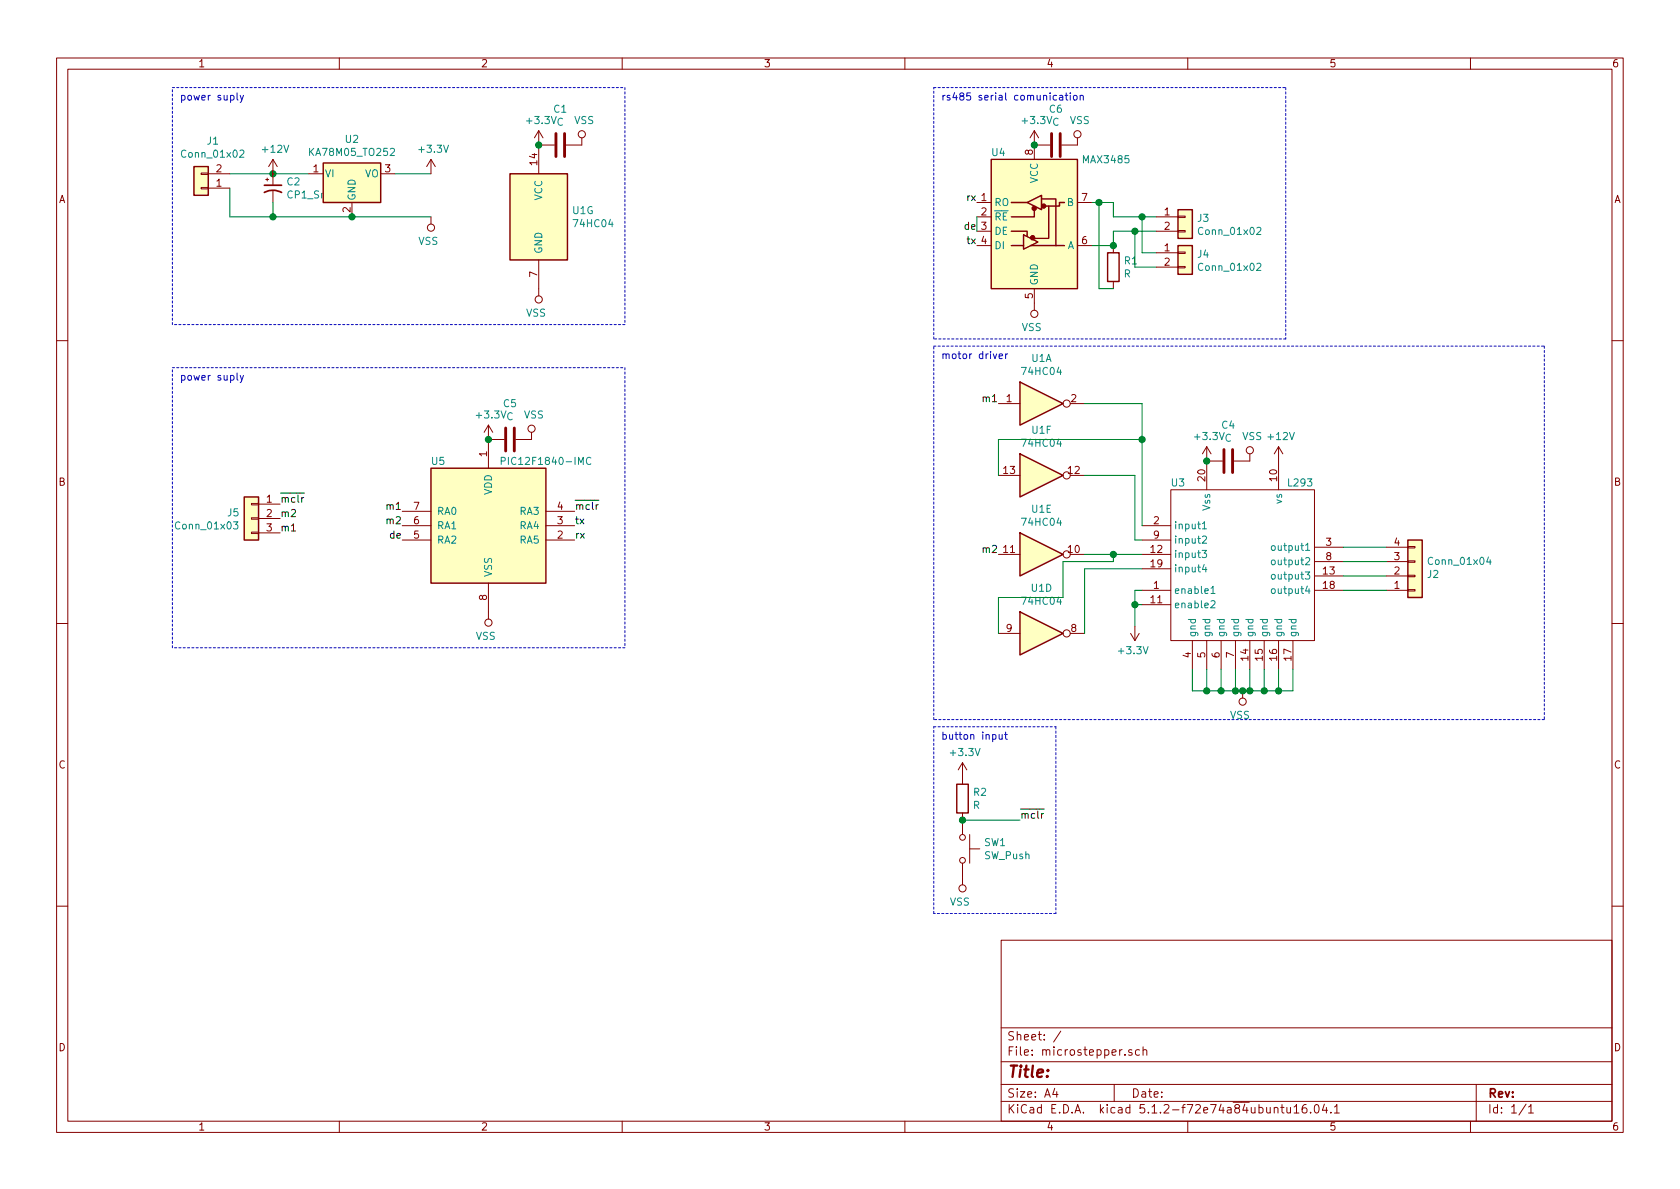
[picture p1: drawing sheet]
<svg xmlns="http://www.w3.org/2000/svg" width="297mm" height="210mm" viewBox="0 0 297 210" stroke-linecap="round" stroke-linejoin="round" font-family="sans-serif">
<g fill="none" stroke="#840000" stroke-width=".18">
<path d="M10 10.3h277v189.9h-277zM12 12.2h273v186.1h-273zM60 10.3v1.9M110 10.3v1.9M160 10.3v1.9M210 10.3v1.9M260 10.3v1.9M35.6 30.6h1.2v.3h-1.2zM35.6 33.1h1.2v.3h-1.2zM36.8 30.7h3.8M36.8 33.3h3.8M47 31.7h.5"/>
<path d="M47.2 31.5v.5M48.3 28.2l-.8 1.3M48.3 28.2v4.6M48.3 33.8v2M48.3 28.2l.7 1.3M54.6 30.7h2.5M62.2 35.8v2.5M67.3 30.7h2.5M76.2 28.2l-.8 1.3M76.2 28.2v2.5M76.2 38.3v1.3M76.2 28.2l.8 1.3"/>
<path d="M95.2 23.1v7.6M95.2 23.1l-.7 1.3M95.2 23.1l.8 1.3M95.2 25.6h2.8M102.9 24.4v1.2h-2.8M172.7 35.8h2.6M172.7 38.3h2.6M182.9 23.1v5.1M182.9 25.6h2.8M182.9 23.1l-.8 1.3M182.9 23.1l.7 1.3M184.1 35.2h.1"/>
<path d="M190.5 35.8h2.5M190.5 24.4v1.2h-2.8M204.5 38.3h3.8M208.3 38.2h1.2v.3h-1.2zM95.2 46v6.3M172.7 40.9h2.6M172.7 43.4h2.6M182.9 51v3.9M190.5 43.4h2.5M196.8 43.4v1.3M196.8 49.8v1.2M204.5 40.9h3.8"/>
<path d="M204.5 44.7h3.8M204.5 47.2h3.8M208.3 47.1h1.2v.3h-1.2zM208.3 44.6h1.2v.2h-1.2zM208.3 40.8h1.2v.2h-1.2zM10 60.2h2M86.4 75.2v7.6M86.4 75.2l-.8 1.2M86.4 75.2l.7 1.2M86.4 77.7h2.8M94 76.4v1.3h-2.8M176.5 71.4h3.8"/>
<path d="M189.2 71.4h2.6M213.4 79v7.6M213.4 79l-.8 1.3M213.4 79l.7 1.3M226.1 79v7.6M226.1 79l-.8 1.3M226.1 79l.7 1.3M285 60.2h2M44.4 94.1h1.3v.3h-1.3zM44.4 91.6h1.3v.2h-1.3zM44.4 89h1.3v.3h-1.3zM45.7 89.1h3.8"/>
<path d="M45.7 91.7h3.8M45.7 94.2h3.8M71.1 95.5h5.1M71.1 93h5.1M71.1 90.4h5.1M96.5 95.5h5.1M96.5 93h5.1M96.5 90.4h5.1M176.5 98h3.8M176.5 84.1h3.8M189.2 98h2.6M189.2 84.1h2.6"/>
<path d="M201.9 95.5h5.1M201.9 93h5.1M201.9 98h5.1M207 86.6h25.4v26.7h-25.4zM213.4 81.5h2.8M221 80.3v1.2h-2.8M232.4 96.8h5.1M232.4 99.3h5.1M245.1 96.8h3.8M245.1 99.3h3.8M248.9 96.6h1.3v.3h-1.3zM248.9 99.2h1.3v.2h-1.3z"/>
<path d="M10 110.3h2M86.4 103.1v6.4M176.5 112h3.8M189.2 112h2.6M199.9 112l.8 1.3M200.7 110.7v2.6M201.4 112l-.7 1.3M201.9 104.4h5.1M201.9 106.9h5.1M201.9 100.6h5.1M210.8 113.3v5.1M213.4 113.3v5.1"/>
<path d="M215.9 113.3v5.1M218.4 113.3v5.1M221 113.3v5.1M223.5 113.3v5.1M226.1 113.3v5.1M228.6 113.3v5.1M232.4 104.4h5.1M232.4 101.8h5.1M245.1 104.4h3.8M245.1 101.8h3.8M248.9 101.7h1.3v.3h-1.3zM248.9 104.3h1.3v.2h-1.3z"/>
<path d="M285 110.3h2M170.2 134.9v3.8M170.2 134.9l-.8 1.2M170.2 134.9l.7 1.2M219.7 122.2v1.2M170.2 143.8v3.8M170.2 152.6v3.9M171.4 150.1h1.8M171.4 147.6v5M10 160.2h2M177 166.3h108v32h-108zM285 160.2h2"/>
<path d="M60 198.3v1.9M110 198.3v1.9M160 198.3v1.9M177 194.8h108M177 191.8h108M177 187.8h108M177 181.8h108M186.5 192.5l-.4 1h1M186.8 193v1M187.6 182.3l-1.3 2M197 191.8v3M200.1 185.7a.37 .37 0 0 0-.6 .1l.1 .2 .5 .2 .1 .1-.2 .3-.5-.1"/>
<path d="M201.5 185.7l-.5-.1-.2 .3v.6l.2 .1 .5-.1M202.1 185.7h.1a.37 .37 0 0 1 .6 .1v.8M202.1 185.1v1.5M210 198.3v1.9M225.3 196l.1-.1a.37 .37 0 0 1 .6 .1v.8M226.4 195.8h.6M226.7 195.3v1.3l.3 .2M227.5 195.8l.1 .9 .3 .1 .3-.1M228.2 195.8v1M228.8 195.8l.4-.5v1.5M228.8 196.8h.9M230.9 195.3a.62 .62 0 0 0-.7 .7l.1 .7 .2 .1 .5-.1 .1-.5-.2-.2-.4-.1-.3 .3"/>
<path d="M231.7 196.7v.1M232.5 195.5l.4-.2a.94 .94 0 0 1 0 1.5l-.5-.3v-.6zM234.2 195.2l-.4 1.1h.9M234.5 195.8v1M235.3 196.7v.1M235.9 195.8l.5-.5v1.5M235.9 196.8h.9M260 198.3v1.9M261 191.8v6.5M269.8 195.2l-1.2 2M270.3 195.8l.4-.5v1.5M270.3 196.8h.8"/>
<circle cx="102.9" cy="23.7" r=".63"/>
<circle cx="190.5" cy="23.7" r=".63"/>
<circle cx="76.2" cy="40.3" r=".63"/>
<circle cx="95.2" cy="53" r=".63"/>
<circle cx="182.9" cy="55.5" r=".63"/>
<circle cx="94" cy="75.8" r=".63"/>
<circle cx="188.6" cy="71.4" r=".63"/>
<circle cx="221" cy="79.6" r=".63"/>
<circle cx="188.6" cy="98" r=".63"/>
<circle cx="188.6" cy="84.1" r=".63"/>
<circle cx="86.4" cy="110.1" r=".63"/>
<circle cx="188.6" cy="112" r=".63"/>
<circle cx="219.7" cy="124.1" r=".63"/>
<circle cx="170.2" cy="157.1" r=".63"/>
<circle cx="170.2" cy="148.1" r=".51"/>
<circle cx="170.2" cy="152.1" r=".51"/>
</g>
<g fill="#ffffc2" stroke="#ffffc2" stroke-width=".18">
<path d="M76.2 82.8h20.3v20.3h-20.3z"/>
<path d="M175.3 28.2h15.2v22.8h-15.2z"/>
<path d="M248.9 95.5h2.6v10.2h-2.6z"/>
<path d="M180.3 67.6l7.7 3.8-7.7 3.8z"/>
<path d="M180.3 80.3l7.7 3.8-7.7 3.8z"/>
<path d="M180.3 94.2l7.7 3.8-7.7 3.8z"/>
<path d="M180.3 108.2l7.7 3.8-7.7 3.8z"/>
<path d="M90.2 30.7h10.1v15.3h-10.1z"/>
<path d="M43.2 87.9h2.5v7.6h-2.5z"/>
<path d="M57.1 28.8h10.2v7h-10.2z"/>
<path d="M208.3 43.4h2.5v5.1h-2.5z"/>
<path d="M208.3 37.1h2.5v5.1h-2.5z"/>
<path d="M34.3 29.5h2.5v5h-2.5z"/>
</g>
<g fill="none" stroke="#840000" stroke-width=".25">
<path d="M34.3 29.5h2.5v5h-2.5zM57.1 28.8h10.2v7h-10.2zM90.2 30.7h10.1v15.3h-10.1zM175.3 28.2h15.2v22.8h-15.2zM178.8 35.8h2.8M181.6 35.8l2.5-1.3v2.6zM182.9 37.1v1.2h-4.1M184.1 35.2h2.6v8.2M185.4 36.4v5.8h-2.5M188.2 35.8h-.9v.6h-2.5M208.3 37.1h2.5v5.1h-2.5zM178.8 40.9h2.8v.6"/>
<path d="M178.8 43.4h2.2M181 41.5l2.5 1.3-2.5 1.3zM181.6 41.5v.3M182.2 43.4h6M195.8 44.7h2.1v5.1h-2.1zM208.3 43.4h2.5v5.1h-2.5zM180.3 67.6l7.7 3.8-7.7 3.8zM43.2 87.9h2.5v7.6h-2.5zM76.2 82.8h20.3v20.3h-20.3zM180.3 80.3l7.7 3.8-7.7 3.8zM180.3 94.2l7.7 3.8-7.7 3.8zM248.9 95.5h2.6v10.2h-2.6z"/>
<path d="M180.3 108.2l7.7 3.8-7.7 3.8zM169.2 138.7h2v5.1h-2z"/>
</g>
<g fill="none" stroke="#008484" stroke-width=".18">
<path d="M42.4 26.7l.5-.2 .2 .4v.2l-.8 .7h.8M60.4 33.8v1l.2 .2M222.2 46.7l.5-.1 .2 .3v.2l-.8 .7h.8M222.2 40.3l.5-.1 .2 .4v.2l-.8 .7h.8M41.3 92.3h.8l-.4 .5 .3 .1v.6h-.5l-.2-.1M88.6 81.5h.6l.1-.5-.2-.1h-.5v1.2M104.5 81a.51 .51 0 0 0-.7 0 .51 .51 0 0 0-.1 .6 .46 .46 0 0 0 .2 .5 .46 .46 0 0 0 .6-.1M212.5 97.3h.8l-.4 .5 .4 .1v.5l-.2 .2-.6-.1M212.6 92.6l.4-.4v1.3M212.6 94.9l.5-.1 .2 .3-.8 1h.8M212.6 93.5h.7M212.9 99.8l-.3 .9h.8"/>
<path d="M224.9 96.5h.3l.3 .2-.2 .6h-.3l-.2-.2zM224.9 99.1l.3-.1 .3 .3-.2 .5-.3 .1-.2-.3zM263.2 98.5l-.3 .9h.8M263.5 99v.8M213.2 100.3v.8M214.1 104l.4-.3v1.2M214.1 106.3l.5-.1 .2 .4v.2l-.8 .7h.8M214.1 104.9h.7M224.9 101.6h.3l.3 .2-.2 .6h-.3l-.2-.2zM224.9 104.2l.3-.1 .3 .2-.2 .6h-.3l-.2-.2z"/>
</g>
<g fill="#840000" stroke="#840000" stroke-width=".25">
<circle cx="182.6" cy="42" r=".36"/>
<circle cx="182.9" cy="36.8" r=".36"/>
<circle cx="184.5" cy="36.4" r=".36"/>
</g>
<g fill="none" stroke="#008400" stroke-width=".18">
<path d="M40.6 30.7h14M40.6 33.3v5h35.6M48.3 35.8v2.5M69.8 30.7h6.4M172.7 38.3v2.6M193 35.8h3.8v2.5h7.7M194.3 35.8v15.2h2.5M201.9 38.3v6.4h2.6M200.7 40.9v6.3h3.8M204.5 40.9h-7.7v2.5h-3.8M191.8 71.4h10.1v21.6M201.9 77.7h-25.4v6.4"/>
<path d="M191.8 84.1h8.9v11.4h1.2M191.8 98h10.1M196.8 98v1.3h-8.8v6.4h-11.5v6.3M237.5 96.8h7.6M237.5 99.3h7.6M200.7 106.9h1.2M201.9 104.4h-1.2v6.3M201.9 100.6h-10.1v11.4M210.8 118.4v3.8h17.8v-3.8M213.4 118.4v3.8M215.9 118.4v3.8M218.4 118.4v3.8"/>
<path d="M221 118.4v3.8M223.5 118.4v3.8M226.1 118.4v3.8M237.5 101.8h7.6M237.5 104.4h7.6M170.2 145h10.1"/>
</g>
<g fill="#008400" stroke="#008400" stroke-width=".25">
<circle cx="48.3" cy="30.7" r=".51"/>
<circle cx="219.7" cy="122.2" r=".51"/>
<circle cx="213.4" cy="122.2" r=".51"/>
<circle cx="215.9" cy="122.2" r=".51"/>
<circle cx="218.4" cy="122.2" r=".51"/>
<circle cx="221" cy="122.2" r=".51"/>
<circle cx="223.5" cy="122.2" r=".51"/>
<circle cx="226.1" cy="122.2" r=".51"/>
<circle cx="200.7" cy="106.9" r=".51"/>
<circle cx="201.9" cy="77.7" r=".51"/>
<circle cx="196.9" cy="98" r=".51"/>
<circle cx="95.3" cy="25.6" r=".51"/>
<circle cx="213.4" cy="81.5" r=".51"/>
<circle cx="182.9" cy="25.6" r=".51"/>
<circle cx="86.4" cy="77.7" r=".51"/>
<circle cx="196.9" cy="43.4" r=".51"/>
<circle cx="194.3" cy="35.8" r=".51"/>
<circle cx="201.9" cy="38.3" r=".51"/>
<circle cx="200.7" cy="40.9" r=".51"/>
<circle cx="48.3" cy="38.3" r=".51"/>
<circle cx="62.2" cy="38.3" r=".51"/>
<circle cx="170.2" cy="145" r=".51"/>
</g>
<path d="M98.3 23.6v4.1M99.8 23.6v4.1M185.9 23.6v4.1M187.5 23.6v4.1M89.4 75.7v4.1M90.9 75.7v4.1M216.4 79.5v4.1M217.9 79.5v4.1" fill="none" stroke="#840000" stroke-width=".51"/>
<path d="M53 87.2h.8M53.7 88l-.4 .2M105.1 88.5h.8M105.8 89.2l-.4 .3M183.8 143.1h.8M184.5 143.9l-.4 .2" fill="none" stroke="#000" stroke-width=".18"/>
<path d="M46.7 34a3.2 3.2 0 0 1 3.1 0M46.7 32.8h3.1" fill="none" stroke="#840000" stroke-width=".3"/>
<g fill="none" stroke="#0000c2" stroke-width=".18" stroke-dasharray=".4 .4">
<path d="M30.5 15.5h80M110.5 15.5v41.9M165.1 15.5h62.2M227.3 15.5v44.4M30.5 57.4v-41.9M110.5 57.4h-80M165.1 59.9v-44.4M227.3 59.9h-62.2M30.5 65h80M110.5 65v49.5M165.1 61.2h107.9M273 61.2v66"/>
<path d="M30.5 114.5v-49.5M110.5 114.5h-80M165.1 127.2v-66M165.1 128.5h21.6M186.7 128.5v33M273 127.2h-107.9M165.1 161.5v-33M186.7 161.5h-21.6"/>
</g>
<g fill="none" stroke="#0000c2" stroke-width=".18">
<path d="M41.9 16.4v1.1l.2 .2M42.5 16.9l.2 .8M43.1 16.9l-.5 1.1-.1 .1M187.4 16.9h.4l.1 .8M187.9 17.2h-.4l-.2 .2 .1 .2h.5M188.3 16.9h.5M188.5 16.4v1.1l.3 .2M189.2 16.4v.2M189.2 16.9v.8M189.9 16.9h.3l.2 .2-.1 .5-.3 .1-.2-.1zM191 17l.2-.1h.3v.8M191 16.9v.8"/>
<path d="M41.9 66v1.1l.2 .1M42.5 66.4l.2 .8M43.1 66.4l-.5 1.1-.1 .2M176.7 63l.6-.1-.1-.3h-.4l-.1 .2v.6h.5M177.8 62.6v.8M178.2 62.6l-.4 .2M176.7 129.9v.8h.3l.2-.1M177.2 129.9v.8M177.6 129.9h.5M177.8 129.5v1.1l.3 .1"/>
</g>
<text font-size="2.8" fill="#840000" x="178" y="190.5">Title:</text>
<g font-size="2.1" fill="#840000">
<text x="178" y="184">Sheet: /</text>
<text x="178" y="186.7">File: microstepper.sch</text>
<text x="178" y="196.9">KiCad E.D.A. kicad 5.1.2-f72e74a84ubuntu16.04.1</text>
<text x="178" y="194.1">Size: A4</text>
<text x="200" y="194.1">Date:</text>
<text x="263" y="194.1">Rev:</text>
<text x="263" y="196.9">Id: 1/1</text>
</g>
<g font-size="1.8" fill="#840000">
<text x="35" y="11.9">1</text>
<text x="85" y="11.9">2</text>
<text x="135" y="11.9">3</text>
<text x="185" y="11.9">4</text>
<text x="235" y="11.9">5</text>
<text x="285" y="11.9">6</text>
<text x="95" y="29.2" transform="rotate(-90 95 29.2)">14</text>
<text x="182.6" y="27.4" transform="rotate(-90 182.6 27.4)">8</text>
<text x="10.4" y="35.9">A</text>
<text x="38.3" y="33">1</text>
<text x="38.3" y="30.5">2</text>
<text x="55.4" y="30.5">1</text>
<text x="68.1" y="30.5">3</text>
<text x="191.3" y="35.6">7</text>
<text x="285.4" y="35.9">A</text>
<text x="62" y="37.6" transform="rotate(-90 62 37.6)">2</text>
<text x="173.5" y="38.1">2</text>
<text x="173.5" y="40.6">3</text>
<text x="205.9" y="38.1">1</text>
<text x="205.9" y="40.6">2</text>
<text x="191.3" y="43.2">6</text>
<text x="205.9" y="44.4">1</text>
<text x="205.9" y="47">2</text>
<text x="95" y="49" transform="rotate(-90 95 49)">7</text>
<text x="182.6" y="52.8" transform="rotate(-90 182.6 52.8)">5</text>
<text x="178" y="71.1">1</text>
<text x="189.4" y="71.1">2</text>
<text x="86.1" y="80.7" transform="rotate(-90 86.1 80.7)">1</text>
<text x="177.5" y="83.8">13</text>
<text x="188.9" y="83.8">12</text>
<text x="10.4" y="85.9">B</text>
<text x="47.1" y="88.9">1</text>
<text x="213.1" y="85" transform="rotate(-90 213.1 85)">20</text>
<text x="225.8" y="85" transform="rotate(-90 225.8 85)">10</text>
<text x="285.4" y="85.9">B</text>
<text x="47.1" y="91.4">2</text>
<text x="47.1" y="94">3</text>
<text x="73.2" y="95.2">5</text>
<text x="73.2" y="92.7">6</text>
<text x="73.2" y="90.2">7</text>
<text x="98.6" y="95.2">2</text>
<text x="98.6" y="92.7">3</text>
<text x="98.6" y="90.2">4</text>
<text x="204" y="92.7">2</text>
<text x="204" y="95.2">9</text>
<text x="177.5" y="97.8">11</text>
<text x="188.9" y="97.8">10</text>
<text x="203.5" y="97.8">12</text>
<text x="203.5" y="100.3">19</text>
<text x="234" y="101.6">13</text>
<text x="234.5" y="96.5">3</text>
<text x="234.5" y="99.1">8</text>
<text x="246.5" y="101.6">2</text>
<text x="246.5" y="99.1">3</text>
<text x="246.5" y="96.5">4</text>
<text x="86.1" y="106.1" transform="rotate(-90 86.1 106.1)">8</text>
<text x="203.5" y="106.7">11</text>
<text x="204" y="104.1">1</text>
<text x="234" y="104.1">18</text>
<text x="246.5" y="104.1">1</text>
<text x="178" y="111.8">9</text>
<text x="189.4" y="111.8">8</text>
<text x="210.6" y="116.3" transform="rotate(-90 210.6 116.3)">4</text>
<text x="213.1" y="116.3" transform="rotate(-90 213.1 116.3)">5</text>
<text x="215.6" y="116.3" transform="rotate(-90 215.6 116.3)">6</text>
<text x="218.2" y="116.3" transform="rotate(-90 218.2 116.3)">7</text>
<text x="220.7" y="116.8" transform="rotate(-90 220.7 116.8)">14</text>
<text x="223.3" y="116.8" transform="rotate(-90 223.3 116.8)">15</text>
<text x="225.8" y="116.8" transform="rotate(-90 225.8 116.8)">16</text>
<text x="228.3" y="116.8" transform="rotate(-90 228.3 116.8)">17</text>
<text x="10.4" y="135.9">C</text>
<text x="285.4" y="135.9">C</text>
<text x="10.4" y="185.9">D</text>
<text x="285.4" y="185.9">D</text>
<text x="35" y="199.9">1</text>
<text x="85" y="199.9">2</text>
<text x="135" y="199.9">3</text>
<text x="185" y="199.9">4</text>
<text x="235" y="199.9">5</text>
<text x="285" y="199.9">6</text>
</g>
<g font-size="1.8" fill="#0000c2">
<text x="31.7" y="17.8">power suply</text>
<text x="166.4" y="17.8">rs485 serial comunication</text>
<text x="166.4" y="63.5">motor driver</text>
<text x="31.7" y="67.3">power suply</text>
<text x="166.4" y="130.8">button input</text>
</g>
<g font-size="1.8" fill="#008484">
<text x="93.3" y="21.9">+3.3V C</text>
<text x="97.9" y="19.9">C1</text>
<text x="101.5" y="21.9">VSS</text>
<text x="180.9" y="21.9">+3.3V C</text>
<text x="185.6" y="19.9">C6</text>
<text x="189.2" y="21.9">VSS</text>
<text x="32.4" y="27.9">Conn_01x02</text>
<text x="36.7" y="25.6">J1</text>
<text x="46.6" y="27">+12V</text>
<text x="55.1" y="27.6">KA78M05_TO252</text>
<text x="61.1" y="25.3">U2</text>
<text x="74.2" y="27">+3.3V</text>
<text x="175.4" y="27.6">U4</text>
<text x="191.6" y="28.9">MAX3485</text>
<text x="50.8" y="32.8">C2</text>
<text x="51.1" y="35.1">CP1_Small</text>
<text x="57.4" y="31.4">VI</text>
<text x="62.9" y="35.6" transform="rotate(-90 62.9 35.6)">GND</text>
<text x="64.5" y="31.4">VO</text>
<text x="95.9" y="35.5" transform="rotate(-90 95.9 35.5)">VCC</text>
<text x="183.5" y="32.4" transform="rotate(-90 183.5 32.4)">VCC</text>
<text x="101.3" y="37.9">U1G</text>
<text x="101.7" y="40.2">74HC04</text>
<text x="175.8" y="36.4">RO</text>
<text x="175.8" y="39">RE</text>
<text x="175.8" y="41.5">DE</text>
<text x="188.7" y="36.4">B</text>
<text x="211.8" y="39.2">J3</text>
<text x="212.2" y="41.5">Conn_01x02</text>
<text x="74" y="43.3">VSS</text>
<text x="95.9" y="45" transform="rotate(-90 95.9 45)">GND</text>
<text x="175.8" y="44.1">DI</text>
<text x="188.7" y="44.1">A</text>
<text x="198.8" y="46.8">R1</text>
<text x="211.8" y="45.6">J4</text>
<text x="212.2" y="47.9">Conn_01x02</text>
<text x="183.5" y="50.5" transform="rotate(-90 183.5 50.5)">GND</text>
<text x="198.7" y="49.1">R</text>
<text x="93" y="56">VSS</text>
<text x="180.7" y="58.5">VSS</text>
<text x="182.4" y="64">U1A</text>
<text x="180.9" y="66.3">74HC04</text>
<text x="84.4" y="74">+3.3V C</text>
<text x="89.1" y="72">C5</text>
<text x="92.7" y="74">VSS</text>
<text x="182.5" y="76.7">U1F</text>
<text x="211.4" y="77.8">+3.3V C</text>
<text x="216.1" y="75.8">C4</text>
<text x="219.7" y="77.8">VSS +12V</text>
<text x="76.4" y="82.2">U5</text>
<text x="89.6" y="82.2">PIC12F1840-IMC</text>
<text x="180.9" y="79">74HC04</text>
<text x="87" y="87.5" transform="rotate(-90 87 87.5)">VDD</text>
<text x="207.2" y="86">U3</text>
<text x="226.7" y="89.1" transform="rotate(-90 226.7 89.1)">vs</text>
<text x="227.9" y="86">L293</text>
<text x="31.3" y="93.6">Conn_01x03</text>
<text x="40.3" y="91.3">J5</text>
<text x="77.2" y="93.6">RA1</text>
<text x="77.2" y="91.1">RA0</text>
<text x="92" y="93.6">RA4</text>
<text x="92" y="91.1">RA3</text>
<text x="180.9" y="93">74HC04</text>
<text x="182.4" y="90.7">U1E</text>
<text x="207.5" y="93.6">input1</text>
<text x="214" y="90.3" transform="rotate(-90 214 90.3)">Vss</text>
<text x="77.2" y="96.1">RA2</text>
<text x="92" y="96.1">RA5</text>
<text x="207.5" y="98.7">input3</text>
<text x="207.5" y="101.2">input4</text>
<text x="207.5" y="96.1">input2</text>
<text x="225.4" y="97.4">output1</text>
<text x="225.4" y="99.9">output2</text>
<text x="252.9" y="99.9">Conn_01x04</text>
<text x="87" y="102.1" transform="rotate(-90 87 102.1)">VSS</text>
<text x="180.9" y="107">74HC04</text>
<text x="182.4" y="104.6">U1D</text>
<text x="207.5" y="105">enable1</text>
<text x="207.5" y="107.6">enable2</text>
<text x="225.4" y="102.5">output3</text>
<text x="225.4" y="105">output4</text>
<text x="252.4" y="102.2">J2</text>
<text x="84.2" y="113.2">VSS</text>
<text x="211.5" y="112.8" transform="rotate(-90 211.5 112.8)">gnd</text>
<text x="214" y="112.8" transform="rotate(-90 214 112.8)">gnd</text>
<text x="216.5" y="112.8" transform="rotate(-90 216.5 112.8)">gnd</text>
<text x="219.1" y="112.8" transform="rotate(-90 219.1 112.8)">gnd</text>
<text x="221.6" y="112.8" transform="rotate(-90 221.6 112.8)">gnd</text>
<text x="224.2" y="112.8" transform="rotate(-90 224.2 112.8)">gnd</text>
<text x="226.7" y="112.8" transform="rotate(-90 226.7 112.8)">gnd</text>
<text x="229.2" y="112.8" transform="rotate(-90 229.2 112.8)">gnd</text>
<text x="197.9" y="115.7">+3.3V</text>
<text x="217.5" y="127.1">VSS</text>
<text x="168.2" y="133.7">+3.3V</text>
<text x="172" y="143">R</text>
<text x="172.2" y="140.7">R2</text>
<text x="174" y="149.6">SW1</text>
<text x="174.1" y="151.9">SW_Push</text>
<text x="168" y="160.1">VSS</text>
</g>
<g font-size="1.8">
<text x="171" y="35.6">rx 1</text>
<text x="170.7" y="40.6">de</text>
<text x="171.1" y="43.2">tx 4</text>
<text x="174" y="71.1">m1</text>
<text x="49.5" y="88.9">mclr</text>
<text x="49.5" y="94">m1</text>
<text x="49.5" y="91.4">m2</text>
<text x="68.6" y="90.2">m1</text>
<text x="68.6" y="92.7">m2</text>
<text x="69.1" y="95.2">de</text>
<text x="101.6" y="95.2">rx</text>
<text x="101.6" y="92.7">tx</text>
<text x="101.6" y="90.2">mclr</text>
<text x="174" y="97.8">m2</text>
<text x="180.3" y="144.8">mclr</text>
</g>
</svg>
